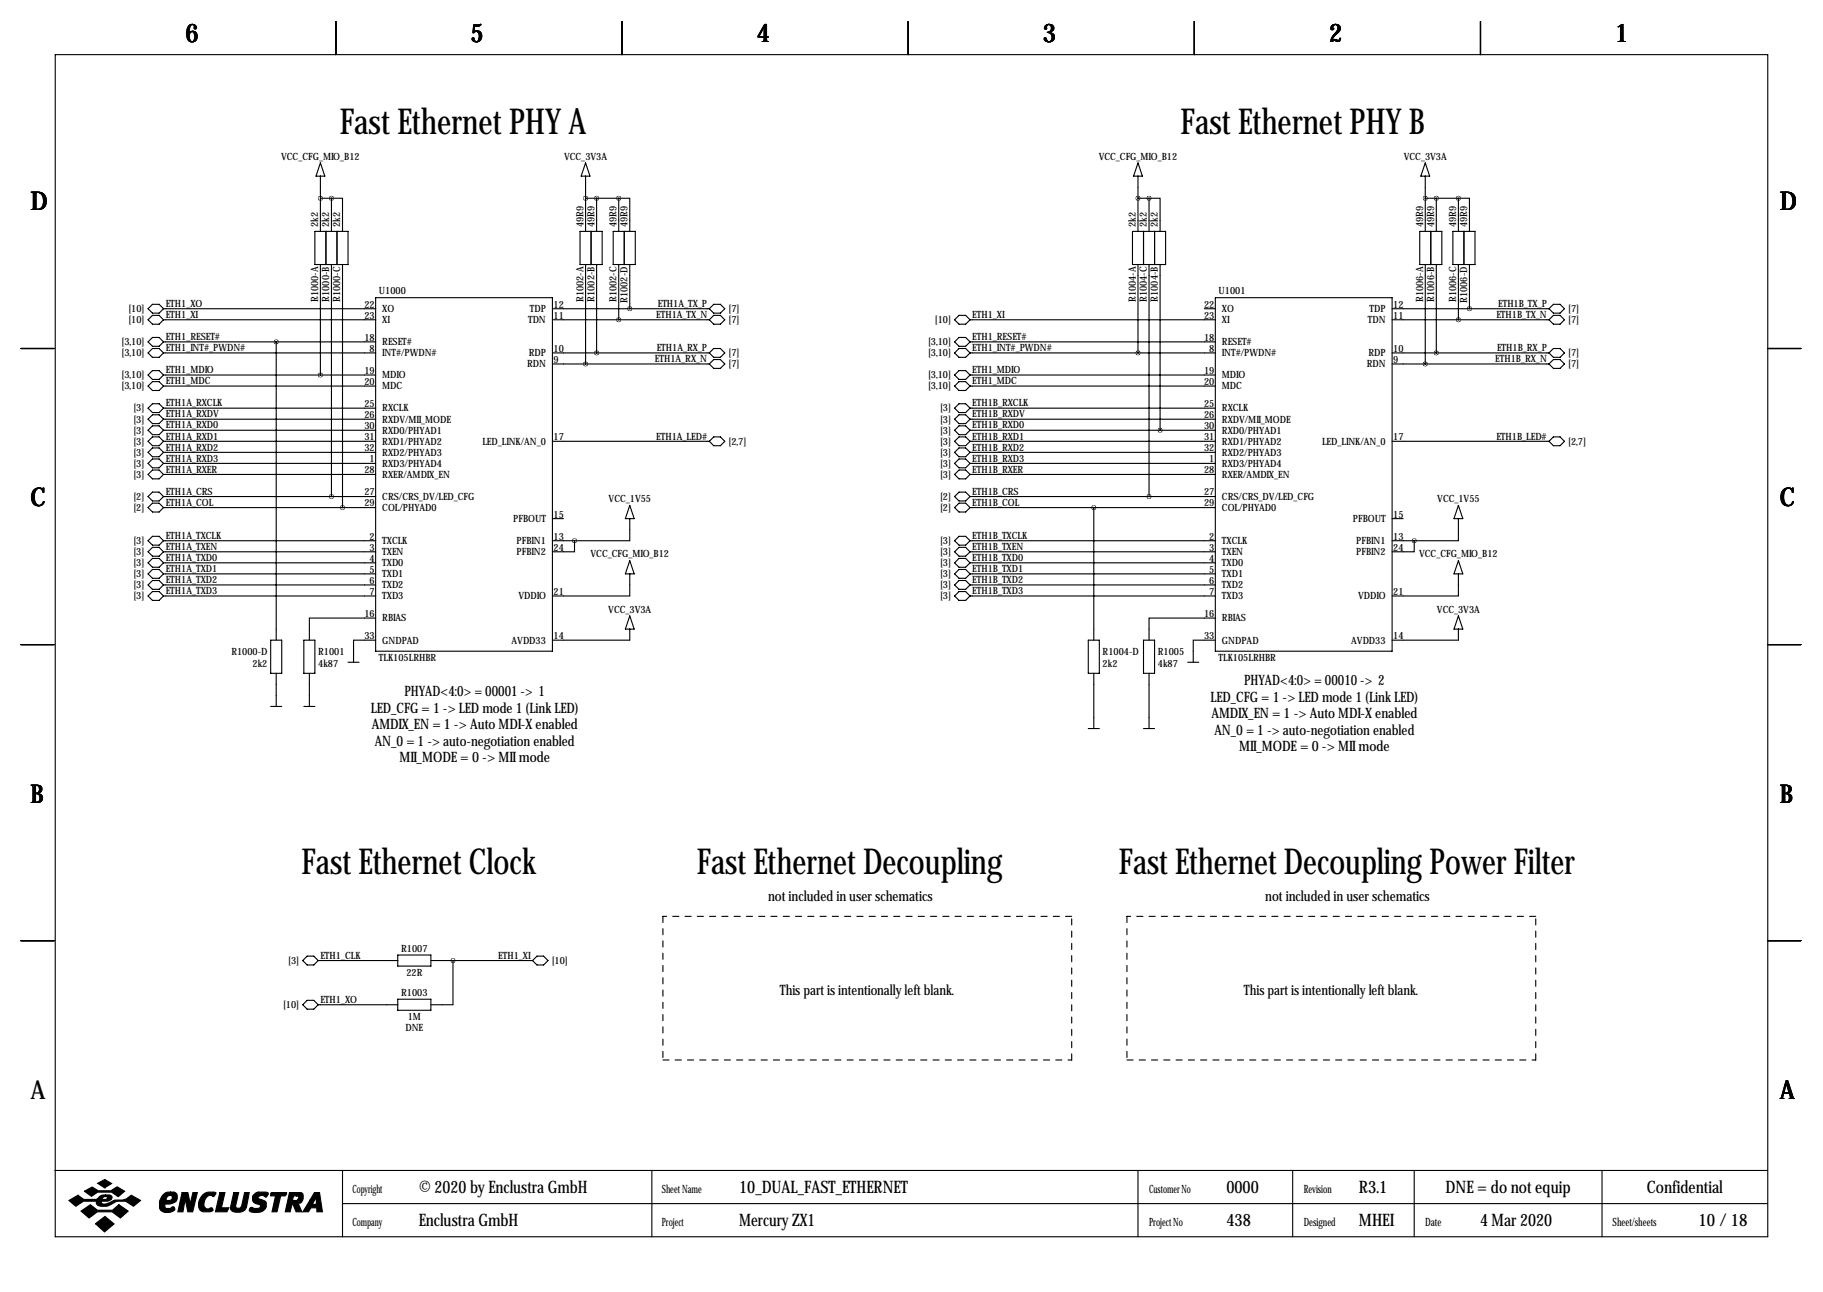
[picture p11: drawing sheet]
<svg xmlns="http://www.w3.org/2000/svg" width="419mm" height="297mm" viewBox="0 0 419 297" stroke-linecap="round" stroke-linejoin="round" font-family="sans-serif">
<g fill="none" stroke="#000" stroke-width=".25">
<path d="M12.7 12.6h393.7v271.7h-393.7zM77.2 4.9v7.7M143 4.9v7.7M208.8 4.9v7.7M274.6 4.9v7.7M340.4 4.9v7.7M73.7 37.5l1 3h-2.1zM134.6 37.5l1 3h-2zM261.6 37.5l1 3h-2zM327.7 37.5l1 3h-2.1zM72.4 53.2h7.6v7.6h-7.6zM73.7 40.5v12.7"/>
<path d="M73.7 45.6h2.5M74.9 53.2v7.6M76.2 45.6h2.5v7.6M76.2 45.6v7.6M77.5 53.2v7.6M133.3 53.2h5.1v7.6h-5.1zM134.6 40.5v12.7M134.6 45.6h7.6M135.9 53.2v7.6M137.2 45.6v7.6M141 53.2h5v7.6h-5zM142.2 45.6h2.6v7.6"/>
<path d="M142.2 45.6v7.6M143.5 53.2v7.6M260.3 53.2h7.7v7.6h-7.7zM261.6 40.5v12.7M261.6 45.6h2.6M262.9 53.2v7.6M264.2 45.6h2.5v7.6M264.2 45.6v7.6M265.4 53.2v7.6M326.4 53.2h5.1v7.6h-5.1zM327.7 40.5v12.7M327.7 45.6h7.6"/>
<path d="M328.9 53.2v7.6M330.2 45.6v7.6M334 53.2h5.1v7.6h-5.1zM335.3 45.6h2.5v7.6M335.3 45.6v7.6M336.5 53.2v7.6M35.1 72.5h1.5l1 1-1 1h-1.5l-1.1-1zM35.1 77.6h1.5l1 1-1 1h-1.5l-1.1-1zM35.1 70h1.5l1 1-1 1h-1.5l-1.1-1zM37.6 71h48.8M37.6 73.5h48.8M37.6 78.6h48.8"/>
<path d="M63.5 78.6v68.6M73.7 60.8v25.4M76.2 60.8v53.4M78.7 60.8v55.9M86.4 68.4h40.6v81.3h-40.6zM127 71h36.1M127 73.5h36.1M134.6 60.8v22.9M137.2 60.8v20.3M142.2 60.8v12.7M144.8 60.8v10.2M163.1 73.5l1-1h1.5l1 1-1 1h-1.5z"/>
<path d="M164.1 70h1.5l1 1-1 1h-1.5l-1-1zM219.5 73.5l1-1h1.5l1 1-1 1h-1.5zM219.5 78.6l1-1h1.5l1 1-1 1h-1.5zM223 73.5h56.4M223 78.6h56.4M261.6 60.8v20.3M264.2 60.8v53.4M266.7 60.8v38.1M276.9 71h2.5M279.4 68.4h40.6v81.3h-40.6zM320 71h36.1M320 73.5h36.1"/>
<path d="M327.7 60.8v22.9M330.2 60.8v20.3M335.3 60.8v12.7M337.8 60.8v10.2M356.1 73.5l1-1h1.5l1.1 1-1.1 1h-1.5zM356.1 71l1-1h1.5l1.1 1-1.1 1h-1.5zM4.8 80.1h7.6M35.1 80.1h1.5l1 1-1 1.1h-1.5l-1.1-1.1zM35.1 85.2h1.5l1 1-1 1h-1.5l-1.1-1zM35.1 87.7h1.5l1 1.1-1 1h-1.5l-1.1-1zM35.1 92.8h1.5l1 1-1 1.1h-1.5l-1.1-1.1zM35.1 95.4h1.5l1 1-1 1h-1.5l-1.1-1z"/>
<path d="M35.1 97.9h1.5l1 1-1 1h-1.5l-1.1-1zM37.6 81.1h48.8M37.6 86.2h48.8M37.6 88.8h48.8M37.6 93.8h48.8M37.6 96.4h48.8M37.6 98.9h48.8M127 81.1h36.1M127 83.7h36.1M163.1 81.1l1-1h1.5l1 1-1 1.1h-1.5zM164.1 82.7h1.5l1 1-1 1h-1.5l-1-1zM219.5 81.1l1-1h1.5l1 1-1 1.1h-1.5z"/>
<path d="M219.5 86.2l1-1h1.5l1 1-1 1h-1.5zM219.5 88.8l1-1.1h1.5l1 1.1-1 1h-1.5zM219.5 93.8l1-1h1.5l1 1-1 1.1h-1.5zM219.5 96.4l1-1h1.5l1 1-1 1h-1.5zM219.5 98.9l1-1h1.5l1 1-1 1h-1.5zM223 81.1h56.4M223 86.2h56.4M223 88.8h56.4M223 93.8h56.4M223 96.4h56.4M223 98.9h56.4M320 81.1h36.1"/>
<path d="M320 83.7h36.1M356.1 81.1l1-1h1.5l1.1 1-1.1 1.1h-1.5zM356.1 83.7l1-1h1.5l1.1 1-1.1 1h-1.5zM406.4 80.1h7.6M35.1 100.4h1.5l1 1.1-1 1h-1.5l-1.1-1zM35.1 103h1.5l1 1-1 1h-1.5l-1.1-1zM35.1 105.5h1.5l1 1-1 1.1h-1.5l-1.1-1.1zM35.1 108.1h1.5l1 1-1 1h-1.5l-1.1-1zM35.1 113.1h1.5l1 1.1-1 1h-1.5l-1.1-1zM35.1 115.7h1.5l1 1-1 1h-1.5l-1.1-1zM37.6 101.5h48.8M37.6 104h48.8"/>
<path d="M37.6 106.5h48.8M37.6 109.1h48.8M37.6 114.2h48.8M37.6 116.7h48.8M127 101.5h36.1M127 119.2h2.5M144.8 119.2v5.1h-12.7M144.8 116.2l1 3h-2zM163.1 101.5l1-1.1h1.5l1 1.1-1 1h-1.5zM219.5 101.5l1-1.1h1.5l1 1.1-1 1h-1.5zM219.5 104l1-1h1.5l1 1-1 1h-1.5zM219.5 106.5l1-1h1.5l1 1-1 1.1h-1.5z"/>
<path d="M219.5 109.1l1-1h1.5l1 1-1 1h-1.5zM219.5 114.2l1-1.1h1.5l1 1.1-1 1h-1.5zM219.5 116.7l1-1h1.5l1 1-1 1h-1.5zM223 101.5h56.4M223 104h56.4M223 106.5h56.4M223 109.1h56.4M223 114.2h56.4M223 116.7h56.4M251.5 116.7v30.5M320 101.5h36.1M320 119.2h2.6"/>
<path d="M335.3 119.2v5.1h-10.2M335.3 116.2l1 3h-2zM356.1 101.5l1-1.1h1.5l1.1 1.1-1.1 1h-1.5zM34 129.4l1.1-1h1.5l1 1-1 1h-1.5zM35.1 123.3h1.5l1 1-1 1h-1.5l-1.1-1zM35.1 125.8h1.5l1 1.1-1 1h-1.5l-1.1-1zM35.1 130.9h1.5l1 1-1 1.1h-1.5l-1.1-1.1zM35.1 133.5h1.5l1 1-1 1h-1.5l-1.1-1zM35.1 136h1.5l1 1-1 1h-1.5l-1.1-1zM37.6 124.3h48.8M37.6 126.9h48.8M37.6 129.4h48.8"/>
<path d="M37.6 131.9h48.8M37.6 134.5h48.8M37.6 137h48.8M127 124.3h5.1M132.1 124.3v2.6h-5.1M144.8 131.9v5.1h-17.8M144.8 128.9l1 3h-2zM219.5 124.3l1-1h1.5l1 1-1 1h-1.5zM219.5 126.9l1-1.1h1.5l1 1.1-1 1h-1.5zM219.5 129.4l1-1h1.5l1 1-1 1h-1.5zM219.5 131.9l1-1h1.5l1 1-1 1.1h-1.5zM219.5 134.5l1-1h1.5l1 1-1 1h-1.5z"/>
<path d="M219.5 137l1-1h1.5l1 1-1 1h-1.5zM223 124.3h56.4M223 126.9h56.4M223 129.4h56.4M223 131.9h56.4M223 134.5h56.4M223 137h56.4M320 124.3h5.1M325.1 124.3v2.6h-5.1M335.3 131.9v5.1h-15.3M335.3 128.9l1 3h-2zM4.8 148.2h7.6"/>
<path d="M62.2 147.2h2.6v7.6h-2.6zM63.5 154.8v7.6M69.8 147.2h2.6v7.6h-2.6zM71.1 154.8v7.6M80 152.3h2.5M86.4 147.2h-5.1v5.1M86.4 142.1h-15.3v5.1M144.8 144.6v2.6h-17.8M144.8 141.6l1 3h-2zM250.2 147.2h2.5v7.6h-2.5zM251.5 154.8v12.7M262.9 147.2h2.5v7.6h-2.5z"/>
<path d="M264.2 154.8v12.7M273 152.3h2.6M279.4 147.2h-5.1v5.1M279.4 142.1h-15.2v5.1M335.3 144.6v2.6h-15.3M335.3 141.6l1 3h-2zM406.4 148.2h7.6M62.2 162.4h2.6M69.8 162.4h2.6M250.2 167.5h2.5M262.9 167.5h2.5M4.8 216.3h7.6"/>
<path d="M91.4 219.6h7.7v2.5h-7.7zM406.4 216.3h7.6M69.6 220.8l1-1h1.5l1.1 1-1.1 1.1h-1.5zM69.6 231l1-1h1.5l1.1 1-1.1 1h-1.5zM73.2 231h18.2M73.2 220.8h18.2M91.4 229.7h7.7v2.6h-7.7zM99.1 220.8h23.3M104.1 220.8v10.2h-5M122.4 220.8l1-1h1.6l1 1-1 1.1h-1.6zM12.6 269.1h393.7M78.7 269.1v15.2"/>
<path d="M78.7 276.7h327.6M149.9 269.1v15.2M261.6 269.1v15.2M297.2 269.1v15.2M325.1 269.1v15.2M368.3 269.1v15.2"/>
</g>
<g fill="#000" stroke="#000" stroke-width=".25">
<path d="M15.8 276l2.1-1.2 1.4 1h2.8l.3-.2a1.77 1.77 0 0 1 1.9-.9v.4l-.6 .2-.2 .5h.9l.3-.6-.4-.1v-.4h.9a.59 .59 0 0 1 .6 .7l-.2 .4-.8 .4h-1.4l-.1 .1 .1 .4a3.2 3.2 0 0 0 2.7-.7l.3-.1a4 4 0 0 0 3.8-1.1l2.1 1.2-1.6 1.3a4 4 0 0 0-5.5-.2 2.66 2.66 0 0 1-2.9-.2l-.1-.7h-3l-1.8 1.1zM19.4 273.9l1.8-1 1.4 .9h2.9l1.4-.9 1.8 1-1.5 1.2-1.5-1h-3.2l-1.5 .9zM22.5 272l1.6-.8 1.6 .9-1.6 1zM18.6 278.4l2.2-1.4 1.6 1.2h3.5l1.4-1.2 2.2 1.4-1.8 1.6-1.9-1.4h-3.4l-1.9 1.4zM37.4 274.7a1.75 1.75 0 0 1 1.8-.6v.7a.82 .82 0 0 0-.8 1.2h.6a.6 .6 0 0 0 .6-.5 .6 .6 0 0 0-.4-.7v-.7h.8l.5 .3a1.61 1.61 0 0 1 0 1.7 1.61 1.61 0 0 1-1.5 .7h-1v.9l.2 .1h.9l.7-.4 .4 .4a1.06 1.06 0 0 1-1.3 1 1.82 1.82 0 0 1-2.2-1.1 3.5 3.5 0 0 1 .7-3zM41.9 274.2h1.3l.5 2.6 .6-2.6h1.1l-1.1 4.4h-1.1l-.6-2.9-.5 2.9h-1.2zM46.7 274.6a2.78 2.78 0 0 1 2.9-.4l-.4 .9a1.32 1.32 0 0 0-2.1 .8l-.2 .8a.98 .98 0 0 0 1.1 1.2 .55 .55 0 0 1 .6-.2 .55 .55 0 0 1 .4 .6l-.7 .3-1.8-.1a1.79 1.79 0 0 1-.8-2.3zM50.5 274.2h1.2l-.8 3.5h1.7l-.4 .9h-2.7zM53.7 274.2h1.2l-.7 3.1a.73 .73 0 0 0 .7 .5 .73 .73 0 0 0 .7-.6l.6-3h1.1l-.7 3.4a2.28 2.28 0 0 1-3.6 .4v-.4zM58.3 274.7l.8-.6h2.1l.5 .2v.2l-.6 .7a.96 .96 0 0 0-1-.4 .96 .96 0 0 0-.8 .6l1.7 .8a1.71 1.71 0 0 1-.1 1.8 1.71 1.71 0 0 1-1.7 .8l-1.4-.2a.51 .51 0 0 1-.4-.7 .51 .51 0 0 1 .8-.2l1 .1a.52 .52 0 0 0 .6-.2 .52 .52 0 0 0-.2-.7 1.39 1.39 0 0 1-1.4-.6 1.39 1.39 0 0 1 .1-1.6zM62.2 274.4l.2-.2h3.5l-.1 .4-.3 .3h-1l-.8 3.7h-1.2l.8-3.7h-1.1zM66.5 274.2h1.7v.7h-.7l-.2 1.1h.9l.3-.3a.44 .44 0 0 0 .1-.5 .44 .44 0 0 0-.4-.3v-.7h1l.3 .2 .2 .3v.9a1.03 1.03 0 0 1-1.2 1l.9 2h-1.3l-.8-1.8h-.1l-.5 1.8h-1.1z"/>
<path d="M72.3 274.2h1.2l.6 4.4h-1.3v-.9h-1.3l-.6 .9h-1.3l1.7-2.7h1l-.4 .8 .2 .2h.4l.2-.2v-1.5l-.4 .7h-1zM21.9 281.3l2.2-1.6 2.1 1.7-2.2 1.8z"/>
</g>
<path d="M152.4 210.7v33M246.4 210.7h-94M259.1 210.7v33M353.1 210.7h-94M152.4 243.7h94M246.4 243.7v-33M259.1 243.7h94M353.1 243.7v-33" fill="none" stroke="#000" stroke-width=".25" stroke-dasharray="1.4 1.4"/>
<path d="M144.7 71a.05 .05 0 0 0 .1 0 .05 .05 0 0 0-.1 0zM142.2 73.5a.05 .05 0 0 0 .1 0 .05 .05 0 0 0-.1 0zM137.1 81.1a.05 .05 0 0 0 .1 0 .05 .05 0 0 0-.1 0zM134.6 83.7a.05 .05 0 0 0 .1 0 .05 .05 0 0 0-.1 0zM142.2 45.6a.05 .05 0 0 0 .1 0 .05 .05 0 0 0-.1 0zM137.1 45.6a.05 .05 0 0 0 .1 0 .05 .05 0 0 0-.1 0zM134.6 45.6a.05 .05 0 0 0 .1 0 .05 .05 0 0 0-.1 0zM73.6 86.2a.05 .05 0 0 0 .1 0 .05 .05 0 0 0-.1 0zM78.7 116.7a.05 .05 0 0 0 .1 0 .05 .05 0 0 0-.1 0zM73.6 45.6a.05 .05 0 0 0 .1 0 .05 .05 0 0 0-.1 0zM337.8 71a.05 .05 0 0 0 .1 0 .05 .05 0 0 0-.1 0zM335.2 73.5a.05 .05 0 0 0 .1 0 .05 .05 0 0 0-.1 0zM327.6 83.7a.05 .05 0 0 0 .1 0 .05 .05 0 0 0-.1 0zM335.2 45.6a.05 .05 0 0 0 .1 0 .05 .05 0 0 0-.1 0zM327.6 45.6a.05 .05 0 0 0 .1 0 .05 .05 0 0 0-.1 0zM261.6 81.1a.05 .05 0 0 0 .1 0 .05 .05 0 0 0-.1 0zM261.6 45.6a.05 .05 0 0 0 .1 0 .05 .05 0 0 0-.1 0zM264.1 45.6a.05 .05 0 0 0 .1 0 .05 .05 0 0 0-.1 0zM251.4 116.7a.05 .05 0 0 0 .1 0 .05 .05 0 0 0-.1 0zM264.1 114.2a.05 .05 0 0 0 .1 0 .05 .05 0 0 0-.1 0zM104.1 220.8a.05 .05 0 0 0 .1 0 .05 .05 0 0 0-.1 0zM132 124.3a.05 .05 0 0 0 .1 0 .05 .05 0 0 0-.1 0zM325.1 124.3a.05 .05 0 0 0 .1 0 .05 .05 0 0 0-.1 0z" fill="#000" stroke="#000" stroke-width="1"/>
<g font-size="8.2">
<text x="78.1" y="30.7">Fast Ethernet PHY A</text>
<text x="271.4" y="30.7">Fast Ethernet PHY B</text>
<text x="69.3" y="200.9">Fast Ethernet Clock</text>
<text x="160.2" y="200.9">Fast Ethernet Decoupling</text>
<text x="257.3" y="200.9">Fast Ethernet Decoupling Power Filter</text>
</g>
<g font-size="5.9">
<text x="42.7" y="9.8">6</text>
<text x="108.2" y="9.8">5</text>
<text x="174" y="9.8">4</text>
<text x="239.8" y="9.8">3</text>
<text x="305.6" y="9.8">2</text>
<text x="371.3" y="9.8">1</text>
<text x="7" y="48.4">D</text>
<text x="409.2" y="48.4">D</text>
<text x="7" y="116.4">C</text>
<text x="409.2" y="116.4">C</text>
<text x="7" y="184.5">B</text>
<text x="409.2" y="184.5">B</text>
<text x="7" y="252.6">A</text>
<text x="409.2" y="252.6">A</text>
</g>
<g font-size="4">
<text x="96.3" y="274.2">© 2020 by Enclustra GmbH</text>
<text x="169.9" y="274.2">10_DUAL_FAST_ETHERNET</text>
<text x="281.9" y="274.2">0000</text>
<text x="312.4" y="274.2">R3.1</text>
<text x="332.3" y="274.2">DNE = do not equip</text>
<text x="378.6" y="274.2">Confidential</text>
<text x="96.3" y="281.8">Enclustra GmbH</text>
<text x="169.9" y="281.8">Mercury ZX1</text>
<text x="281.9" y="281.8">438</text>
<text x="312.4" y="281.8">MHEI</text>
<text x="340.3" y="281.8">4 Mar 2020</text>
<text x="390.5" y="281.8">10 / 18</text>
</g>
<g font-size="3.3">
<text x="93" y="160">PHYAD&lt;4:0&gt; = 00001 -&gt; 1</text>
<text x="278.3" y="161.3">LED_CFG = 1 -&gt; LED mode 1 (Link LED)</text>
<text x="286" y="157.5">PHYAD&lt;4:0&gt; = 00010 -&gt; 2</text>
<text x="85.2" y="163.8">LED_CFG = 1 -&gt; LED mode 1 (Link LED)</text>
<text x="85.4" y="167.7">AMDIX_EN = 1 -&gt; Auto MDI-X enabled</text>
<text x="278.5" y="165.1">AMDIX_EN = 1 -&gt; Auto MDI-X enabled</text>
<text x="86.2" y="171.5">AN_0 = 1 -&gt; auto-negotiation enabled</text>
<text x="279.2" y="168.9">AN_0 = 1 -&gt; auto-negotiation enabled</text>
<text x="284.9" y="172.7">MII_MODE = 0 -&gt; MII mode</text>
<text x="91.8" y="175.3">MII_MODE = 0 -&gt; MII mode</text>
<text x="176.6" y="207.1">not included in user schematics</text>
<text x="290.9" y="207.1">not included in user schematics</text>
<text x="179.3" y="228.7">This part is intentionally left blank.</text>
<text x="286" y="228.7">This part is intentionally left blank.</text>
</g>
<g font-size="2.6">
<text x="81" y="274.2">Copyright</text>
<text x="152.1" y="274.2">Sheet Name</text>
<text x="264.2" y="274.2">Customer No</text>
<text x="299.7" y="274.2">Revision</text>
<text x="81" y="281.8">Company</text>
<text x="152.1" y="281.8">Project</text>
<text x="264.2" y="281.8">Project No</text>
<text x="299.7" y="281.8">Designed</text>
<text x="327.7" y="281.8">Date</text>
<text x="370.7" y="281.8">Sheet/sheets</text>
</g>
<g font-size="2.3">
<text x="64.6" y="36.7">VCC_CFG_MIO_B12</text>
<text x="129.7" y="36.7">VCC_3V3A</text>
<text x="252.6" y="36.7">VCC_CFG_MIO_B12</text>
<text x="322.7" y="36.7">VCC_3V3A</text>
<text x="73.2" y="52.2" transform="rotate(-90 73.2 52.2)">2k2</text>
<text x="75.7" y="52.2" transform="rotate(-90 75.7 52.2)">2k2</text>
<text x="78.2" y="52.2" transform="rotate(-90 78.2 52.2)">2k2</text>
<text x="134.1" y="52.2" transform="rotate(-90 134.1 52.2)">49R9</text>
<text x="136.7" y="52.2" transform="rotate(-90 136.7 52.2)">49R9</text>
<text x="141.7" y="52.2" transform="rotate(-90 141.7 52.2)">49R9</text>
<text x="144.3" y="52.2" transform="rotate(-90 144.3 52.2)">49R9</text>
<text x="261.1" y="52.2" transform="rotate(-90 261.1 52.2)">2k2</text>
<text x="263.7" y="52.2" transform="rotate(-90 263.7 52.2)">2k2</text>
<text x="266.2" y="52.2" transform="rotate(-90 266.2 52.2)">2k2</text>
<text x="327.2" y="52.2" transform="rotate(-90 327.2 52.2)">49R9</text>
<text x="329.7" y="52.2" transform="rotate(-90 329.7 52.2)">49R9</text>
<text x="334.8" y="52.2" transform="rotate(-90 334.8 52.2)">49R9</text>
<text x="337.3" y="52.2" transform="rotate(-90 337.3 52.2)">49R9</text>
<text x="29.5" y="71.7">[10]</text>
<text x="38.1" y="70.6">ETH1_XO</text>
<text x="73.2" y="69.5" transform="rotate(-90 73.2 69.5)">R1000-A</text>
<text x="75.7" y="69.4" transform="rotate(-90 75.7 69.4)">R1000-B</text>
<text x="78.2" y="69.5" transform="rotate(-90 78.2 69.5)">R1000-C</text>
<text x="83.8" y="70.7">22</text>
<text x="87.1" y="67.7">U1000</text>
<text x="87.9" y="71.7">XO</text>
<text x="121.8" y="71.7">TDP</text>
<text x="127.3" y="70.7">12</text>
<text x="134.1" y="69.5" transform="rotate(-90 134.1 69.5)">R1002-A</text>
<text x="136.7" y="69.4" transform="rotate(-90 136.7 69.4)">R1002-B</text>
<text x="141.7" y="69.5" transform="rotate(-90 141.7 69.5)">R1002-C</text>
<text x="144.3" y="69.6" transform="rotate(-90 144.3 69.6)">R1002-D</text>
<text x="151.2" y="70.6">ETH1A_TX_P</text>
<text x="167.5" y="71.7">[7]</text>
<text x="261.1" y="69.5" transform="rotate(-90 261.1 69.5)">R1004-A</text>
<text x="263.7" y="69.5" transform="rotate(-90 263.7 69.5)">R1004-C</text>
<text x="266.2" y="69.4" transform="rotate(-90 266.2 69.4)">R1004-B</text>
<text x="276.8" y="70.7">22</text>
<text x="280.2" y="67.7">U1001</text>
<text x="280.9" y="71.7">XO</text>
<text x="314.9" y="71.7">TDP</text>
<text x="320.3" y="70.7">12</text>
<text x="327.2" y="69.5" transform="rotate(-90 327.2 69.5)">R1006-A</text>
<text x="329.7" y="69.4" transform="rotate(-90 329.7 69.4)">R1006-B</text>
<text x="334.8" y="69.5" transform="rotate(-90 334.8 69.5)">R1006-C</text>
<text x="337.3" y="69.6" transform="rotate(-90 337.3 69.6)">R1006-D</text>
<text x="344.4" y="70.6">ETH1B_TX_P</text>
<text x="360.5" y="71.7">[7]</text>
<text x="29.5" y="74.3">[10]</text>
<text x="38.1" y="73.1">ETH1_XI</text>
<text x="83.8" y="73.3">23</text>
<text x="87.9" y="74.3">XI</text>
<text x="121.4" y="74.3">TDN</text>
<text x="127.3" y="73.3">11</text>
<text x="150.9" y="73.1">ETH1A_TX_N</text>
<text x="167.5" y="74.3">[7]</text>
<text x="214.9" y="74.3">[10]</text>
<text x="223.5" y="73.1">ETH1_XI</text>
<text x="276.8" y="73.3">23</text>
<text x="280.9" y="74.3">XI</text>
<text x="314.5" y="74.3">TDN</text>
<text x="320.3" y="73.3">11</text>
<text x="344" y="73.1">ETH1B_TX_N</text>
<text x="360.5" y="74.3">[7]</text>
<text x="27.9" y="79.4">[3,10]</text>
<text x="27.9" y="81.9">[3,10]</text>
<text x="38.1" y="78.2">ETH1_RESET#</text>
<text x="38.1" y="80.7">ETH1_INT#_PWDN#</text>
<text x="83.8" y="78.3">18</text>
<text x="84.9" y="80.9">8</text>
<text x="87.9" y="79.4">RESET#</text>
<text x="87.9" y="81.9">INT#/PWDN#</text>
<text x="121.6" y="81.9">RDP</text>
<text x="127.3" y="80.9">10</text>
<text x="127.3" y="83.4">9</text>
<text x="150.6" y="83.3">ETH1A_RX_N</text>
<text x="151" y="80.7">ETH1A_RX_P</text>
<text x="167.5" y="81.9">[7]</text>
<text x="213.4" y="79.4">[3,10]</text>
<text x="213.4" y="81.9">[3,10]</text>
<text x="223.5" y="78.2">ETH1_RESET#</text>
<text x="223.5" y="80.7">ETH1_INT#_PWDN#</text>
<text x="276.8" y="78.3">18</text>
<text x="278" y="80.9">8</text>
<text x="280.9" y="79.4">RESET#</text>
<text x="280.9" y="81.9">INT#/PWDN#</text>
<text x="314.6" y="81.9">RDP</text>
<text x="320.3" y="80.9">10</text>
<text x="320.3" y="83.4">9</text>
<text x="343.8" y="83.3">ETH1B_RX_N</text>
<text x="344.2" y="80.7">ETH1B_RX_P</text>
<text x="360.5" y="81.9">[7]</text>
<text x="27.9" y="87">[3,10]</text>
<text x="27.9" y="89.5">[3,10]</text>
<text x="38.1" y="85.8">ETH1_MDIO</text>
<text x="38.1" y="88.4">ETH1_MDC</text>
<text x="83.8" y="86">19</text>
<text x="83.8" y="88.5">20</text>
<text x="87.9" y="87">MDIO</text>
<text x="87.9" y="89.5">MDC</text>
<text x="121.2" y="84.4">RDN</text>
<text x="167.5" y="84.4">[7]</text>
<text x="213.4" y="87">[3,10]</text>
<text x="213.4" y="89.5">[3,10]</text>
<text x="223.5" y="85.8">ETH1_MDIO</text>
<text x="223.5" y="88.4">ETH1_MDC</text>
<text x="276.8" y="86">19</text>
<text x="276.8" y="88.5">20</text>
<text x="280.9" y="87">MDIO</text>
<text x="280.9" y="89.5">MDC</text>
<text x="314.2" y="84.4">RDN</text>
<text x="360.5" y="84.4">[7]</text>
<text x="30.7" y="94.6">[3]</text>
<text x="38.1" y="93.4">ETH1A_RXCLK</text>
<text x="38.1" y="96">ETH1A_RXDV</text>
<text x="83.8" y="93.6">25</text>
<text x="87.9" y="94.6">RXCLK</text>
<text x="216.1" y="94.6">[3]</text>
<text x="223.5" y="93.4">ETH1B_RXCLK</text>
<text x="223.5" y="96">ETH1B_RXDV</text>
<text x="276.8" y="93.6">25</text>
<text x="280.9" y="94.6">RXCLK</text>
<text x="30.7" y="97.1">[3]</text>
<text x="30.7" y="99.7">[3]</text>
<text x="38.1" y="98.5">ETH1A_RXD0</text>
<text x="38.1" y="101.1">ETH1A_RXD1</text>
<text x="83.8" y="96.1">26</text>
<text x="83.8" y="98.7">30</text>
<text x="83.8" y="101.2">31</text>
<text x="87.9" y="97.1">RXDV/MII_MODE</text>
<text x="87.9" y="99.7">RXD0/PHYAD1</text>
<text x="127.3" y="101.2">17</text>
<text x="150.9" y="101.1">ETH1A_LED#</text>
<text x="216.1" y="97.1">[3]</text>
<text x="216.1" y="99.7">[3]</text>
<text x="223.5" y="98.5">ETH1B_RXD0</text>
<text x="223.5" y="101.1">ETH1B_RXD1</text>
<text x="276.8" y="96.1">26</text>
<text x="276.8" y="98.7">30</text>
<text x="276.8" y="101.2">31</text>
<text x="280.9" y="97.1">RXDV/MII_MODE</text>
<text x="280.9" y="99.7">RXD0/PHYAD1</text>
<text x="320.3" y="101.2">17</text>
<text x="344" y="101.1">ETH1B_LED#</text>
<text x="30.7" y="102.2">[3]</text>
<text x="30.7" y="104.8">[3]</text>
<text x="30.7" y="107.3">[3]</text>
<text x="38.1" y="103.6">ETH1A_RXD2</text>
<text x="38.1" y="106.1">ETH1A_RXD3</text>
<text x="83.8" y="103.7">32</text>
<text x="84.9" y="106.3">1</text>
<text x="87.9" y="102.2">RXD1/PHYAD2</text>
<text x="87.9" y="104.8">RXD2/PHYAD3</text>
<text x="87.9" y="107.3">RXD3/PHYAD4</text>
<text x="110.9" y="102.2">LED_LINK/AN_0</text>
<text x="167.5" y="102.2">[2,7]</text>
<text x="216.1" y="102.2">[3]</text>
<text x="216.1" y="104.8">[3]</text>
<text x="216.1" y="107.3">[3]</text>
<text x="223.5" y="103.6">ETH1B_RXD2</text>
<text x="223.5" y="106.1">ETH1B_RXD3</text>
<text x="276.8" y="103.7">32</text>
<text x="278" y="106.3">1</text>
<text x="280.9" y="102.2">RXD1/PHYAD2</text>
<text x="280.9" y="104.8">RXD2/PHYAD3</text>
<text x="280.9" y="107.3">RXD3/PHYAD4</text>
<text x="303.9" y="102.2">LED_LINK/AN_0</text>
<text x="360.5" y="102.2">[2,7]</text>
<text x="30.7" y="109.8">[3]</text>
<text x="38.1" y="108.7">ETH1A_RXER</text>
<text x="38.1" y="113.8">ETH1A_CRS</text>
<text x="83.8" y="108.8">28</text>
<text x="83.8" y="113.9">27</text>
<text x="87.9" y="109.8">RXER/AMDIX_EN</text>
<text x="216.1" y="109.8">[3]</text>
<text x="223.5" y="108.7">ETH1B_RXER</text>
<text x="223.5" y="113.8">ETH1B_CRS</text>
<text x="276.8" y="108.8">28</text>
<text x="276.8" y="113.9">27</text>
<text x="280.9" y="109.8">RXER/AMDIX_EN</text>
<text x="30.7" y="114.9">[2]</text>
<text x="30.7" y="117.5">[2]</text>
<text x="38.1" y="116.3">ETH1A_COL</text>
<text x="83.8" y="116.4">29</text>
<text x="87.9" y="114.9">CRS/CRS_DV/LED_CFG</text>
<text x="87.9" y="117.5">COL/PHYAD0</text>
<text x="127.3" y="119">15</text>
<text x="139.9" y="115.4">VCC_1V55</text>
<text x="216.1" y="114.9">[2]</text>
<text x="216.1" y="117.5">[2]</text>
<text x="223.5" y="116.3">ETH1B_COL</text>
<text x="276.8" y="116.4">29</text>
<text x="280.9" y="114.9">CRS/CRS_DV/LED_CFG</text>
<text x="280.9" y="117.5">COL/PHYAD0</text>
<text x="320.3" y="119">15</text>
<text x="330.4" y="115.4">VCC_1V55</text>
<text x="30.7" y="125.1">[3]</text>
<text x="38.1" y="123.9">ETH1A_TXCLK</text>
<text x="84.9" y="124.1">2</text>
<text x="87.9" y="125.1">TXCLK</text>
<text x="118" y="120">PFBOUT</text>
<text x="118.8" y="125.1">PFBIN1</text>
<text x="127.3" y="124.1">13</text>
<text x="216.1" y="125.1">[3]</text>
<text x="223.5" y="123.9">ETH1B_TXCLK</text>
<text x="278" y="124.1">2</text>
<text x="280.9" y="125.1">TXCLK</text>
<text x="311" y="120">PFBOUT</text>
<text x="311.8" y="125.1">PFBIN1</text>
<text x="320.3" y="124.1">13</text>
<text x="30.7" y="127.6">[3]</text>
<text x="30.7" y="130.2">[3]</text>
<text x="38.1" y="126.5">ETH1A_TXEN</text>
<text x="38.1" y="129">ETH1A_TXD0</text>
<text x="38.1" y="131.5">ETH1A_TXD1</text>
<text x="84.9" y="126.6">3</text>
<text x="84.9" y="129.1">4</text>
<text x="84.9" y="131.7">5</text>
<text x="87.9" y="127.6">TXEN</text>
<text x="87.9" y="130.2">TXD0</text>
<text x="118.8" y="127.6">PFBIN2</text>
<text x="127.3" y="126.6">24</text>
<text x="135.8" y="128.1">VCC_CFG_MIO_B12</text>
<text x="216.1" y="127.6">[3]</text>
<text x="216.1" y="130.2">[3]</text>
<text x="223.5" y="126.5">ETH1B_TXEN</text>
<text x="223.5" y="129">ETH1B_TXD0</text>
<text x="223.5" y="131.5">ETH1B_TXD1</text>
<text x="278" y="126.6">3</text>
<text x="278" y="129.1">4</text>
<text x="278" y="131.7">5</text>
<text x="280.9" y="127.6">TXEN</text>
<text x="280.9" y="130.2">TXD0</text>
<text x="311.8" y="127.6">PFBIN2</text>
<text x="320.3" y="126.6">24</text>
<text x="326.3" y="128.1">VCC_CFG_MIO_B12</text>
<text x="30.7" y="132.7">[3]</text>
<text x="30.7" y="135.2">[3]</text>
<text x="30.7" y="137.8">[3]</text>
<text x="38.1" y="134.1">ETH1A_TXD2</text>
<text x="38.1" y="136.6">ETH1A_TXD3</text>
<text x="84.9" y="134.2">6</text>
<text x="84.9" y="136.8">7</text>
<text x="87.9" y="132.7">TXD1</text>
<text x="87.9" y="135.2">TXD2</text>
<text x="87.9" y="137.8">TXD3</text>
<text x="119.2" y="137.8">VDDIO</text>
<text x="127.3" y="136.8">21</text>
<text x="216.1" y="132.7">[3]</text>
<text x="216.1" y="135.2">[3]</text>
<text x="216.1" y="137.8">[3]</text>
<text x="223.5" y="134.1">ETH1B_TXD2</text>
<text x="223.5" y="136.6">ETH1B_TXD3</text>
<text x="278" y="134.2">6</text>
<text x="278" y="136.8">7</text>
<text x="280.9" y="132.7">TXD1</text>
<text x="280.9" y="135.2">TXD2</text>
<text x="280.9" y="137.8">TXD3</text>
<text x="312.2" y="137.8">VDDIO</text>
<text x="320.3" y="136.8">21</text>
<text x="83.8" y="141.8">16</text>
<text x="87.9" y="142.9">RBIAS</text>
<text x="139.9" y="140.8">VCC_3V3A</text>
<text x="276.8" y="141.8">16</text>
<text x="280.9" y="142.9">RBIAS</text>
<text x="330.4" y="140.8">VCC_3V3A</text>
<text x="83.8" y="146.9">33</text>
<text x="87.9" y="147.9">GNDPAD</text>
<text x="117.6" y="147.9">AVDD33</text>
<text x="127.3" y="146.9">14</text>
<text x="276.8" y="146.9">33</text>
<text x="280.9" y="147.9">GNDPAD</text>
<text x="310.6" y="147.9">AVDD33</text>
<text x="320.3" y="146.9">14</text>
<text x="53.2" y="150.5">R1000-D</text>
<text x="58.1" y="153.3">2k2</text>
<text x="73.2" y="150.5">R1001</text>
<text x="73.2" y="153.3">4k87</text>
<text x="87.1" y="152">TLK105LRHBR</text>
<text x="253.5" y="150.5">R1004-D</text>
<text x="253.5" y="153.3">2k2</text>
<text x="266.2" y="150.5">R1005</text>
<text x="266.2" y="153.3">4k87</text>
<text x="280.2" y="152">TLK105LRHBR</text>
<text x="66.2" y="221.6">[3]</text>
<text x="73.7" y="220.4">ETH1_CLK</text>
<text x="92.2" y="218.8">R1007</text>
<text x="114.6" y="220.4">ETH1_XI</text>
<text x="126.8" y="221.6">[10]</text>
<text x="93.4" y="224.4">22R</text>
<text x="65.1" y="231.8">[10]</text>
<text x="73.7" y="230.6">ETH1_XO</text>
<text x="92.2" y="229">R1003</text>
<text x="93.2" y="237.1">DNE</text>
<text x="93.8" y="234.6">1M</text>
</g>
</svg>
